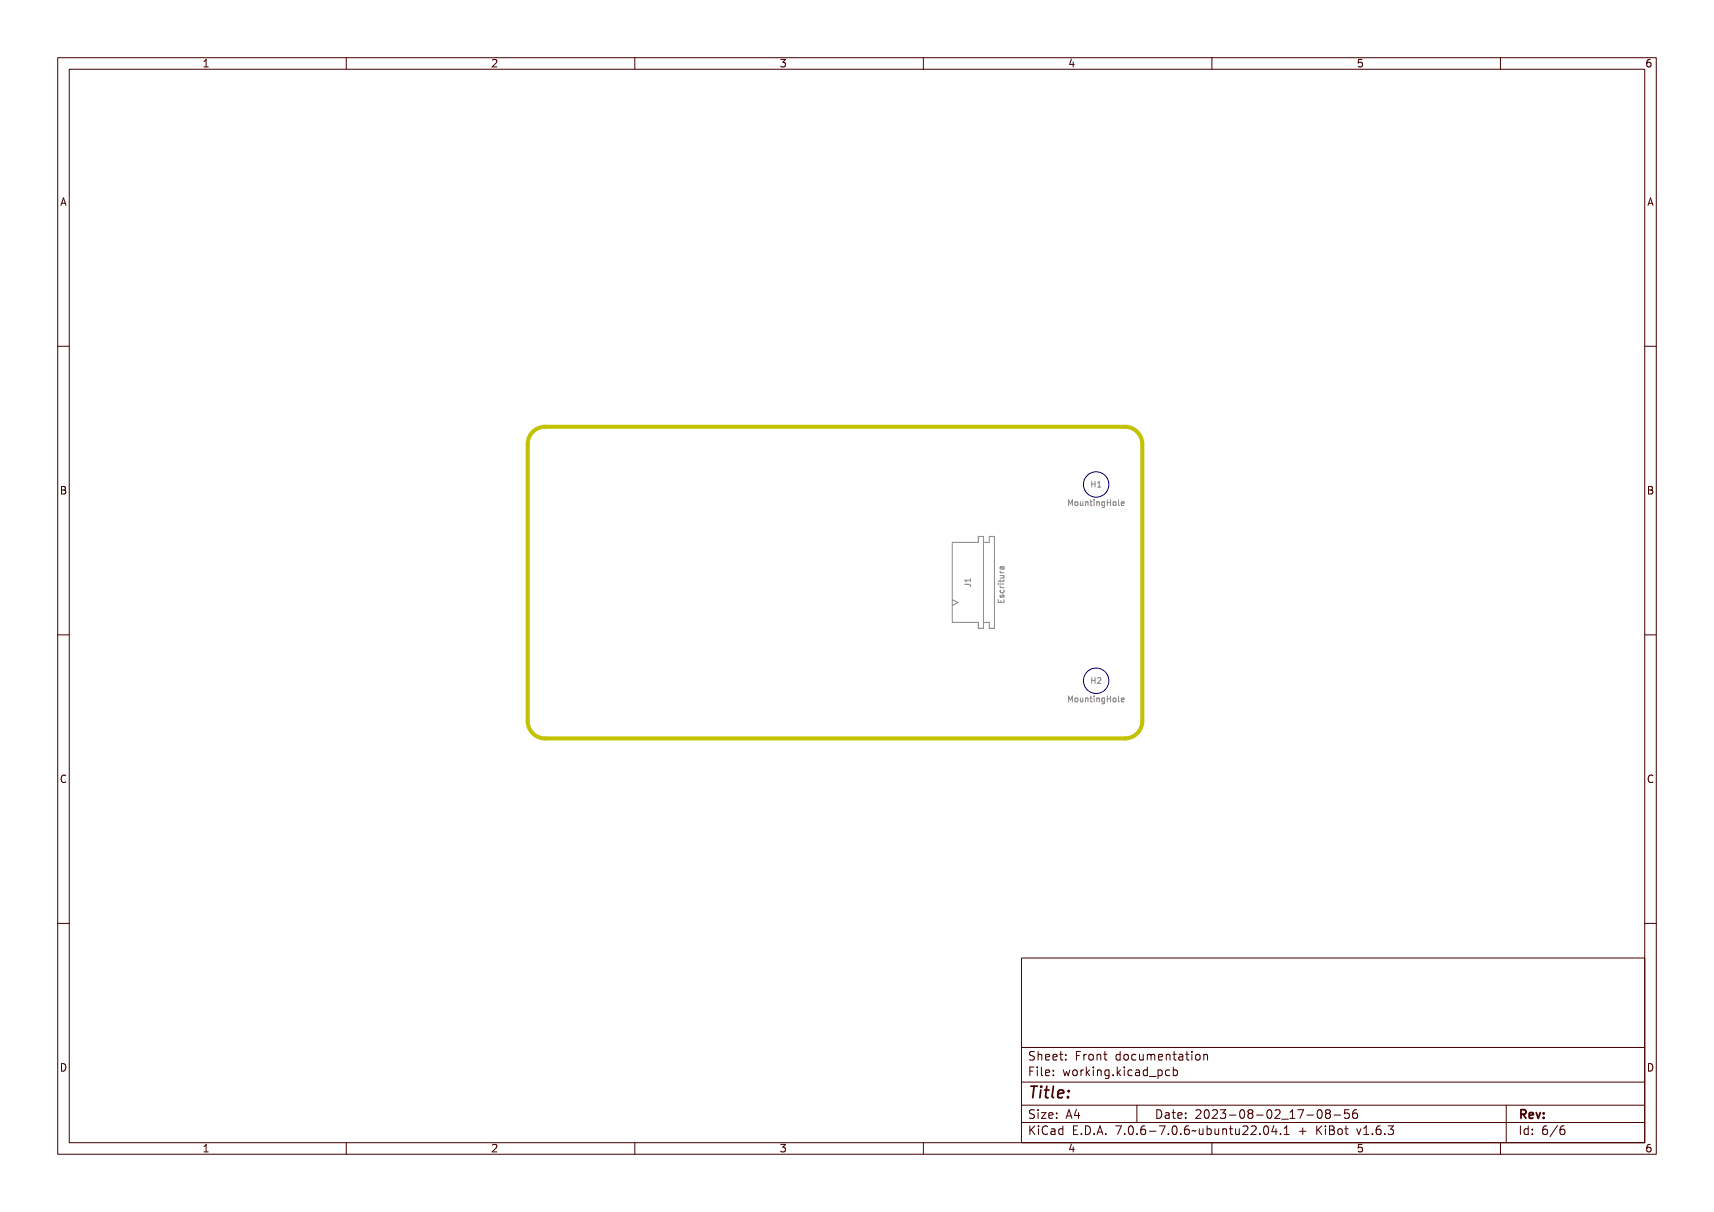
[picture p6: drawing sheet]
<svg xmlns="http://www.w3.org/2000/svg" width="297mm" height="210mm" viewBox="0 0 297 210" stroke-linecap="round" stroke-linejoin="round" font-family="sans-serif">
<g fill="none" stroke="#848484" stroke-width=".17">
<path d="M165 94h4.5v-1.1h.9v16h-.9v-1.1h-4.5zM170.4 94h1v-1.1h.9v16h-.9v-1.1h-1M173.3 99.8h.1v.3h.4l.2-.3v.3l-.1 .1h-.5l-.1 .2v-.2h-.2v-.1h.2zM173.3 99h.7l-.1 .1a.23 .23 0 0 1 .1 .3 .23 .23 0 0 1-.3 .2h-.4v-.1h.5l.1-.3-.6-.1zM173.3 98.2h.1a.24 .24 0 0 0 0 .2 .24 .24 0 0 0 .2 .1h.4v.2h-.7v-.2h.1l-.1-.1zM173.3 97.5l.7-.1-.1 .1a.25 .25 0 0 1 .1 .4 .25 .25 0 0 1-.3 .1 .25 .25 0 0 1-.1-.3v-.2l-.2 .1v.4h-.1zM185.2 86.7h.2l.1 .5 .2-.5h.2v1h-.1v-.9l-.2 .5h-.1l-.2-.5v.9h-.1zM186.2 87.1l.1-.1a.24 .24 0 0 1 .2 .3 .24 .24 0 0 1-.3 .2zM186.9 86.9h.1v.6l.1 .1 .2-.2v-.5h.1v.8l-.1-.2a.23 .23 0 0 1-.3 .2 .23 .23 0 0 1-.1-.3zM187.7 86.9l.1 .1a.23 .23 0 0 1 .3-.1 .23 .23 0 0 1 .1 .3v.5h-.1v-.6l-.1-.1-.2 .1v.6h-.1zM188.6 86.7h.1v.2h.3v.1h-.3v.5l.3 .2-.3-.1-.1-.6h-.2l.2-.1zM189.3 86.9h.3v.7h.3v.1h-.6v-.1h.2v-.6z"/>
<path d="M189.5 86.6h.1v.2h-.1zM190.1 86.9l.1 .1a.23 .23 0 0 1 .3-.1 .23 .23 0 0 1 .1 .3v.5h-.1v-.6l-.1-.1-.2 .1v.6h-.1zM190.9 87l.5-.1v.7a.28 .28 0 0 1-.2 .3 .28 .28 0 0 1-.3-.1 .24 .24 0 0 0 .3 0 .24 .24 0 0 0 .1-.3l-.1 .1a.36 .36 0 0 1-.4-.2 .36 .36 0 0 1 .1-.4zM191 87.1l.1-.1a.24 .24 0 0 1 .2 .3 .24 .24 0 0 1-.3 .2zM191.6 86.7h.2v.4h.3v-.4h.2v1h-.2v-.5h-.3v.5h-.2zM192.6 87.1l.1-.1a.24 .24 0 0 1 .2 .3 .24 .24 0 0 1-.3 .2zM193.3 86.6h.3v.9l.2 .2-.3-.1-.1-.9zM194.1 87l.4-.1 .2 .4h-.5a.28 .28 0 0 0 .1 .3 .28 .28 0 0 0 .3-.1 .37 .37 0 0 1-.5 .1 .37 .37 0 0 1 0-.6zM194.2 87.1l.2-.1 .2 .2h-.4zM165 103.9l1 .5-1 .5M173 100.8h.2v.2h-.2zM173 103.8h.2v.5h.2v-.5h.2v.5h.3v-.5h.1v.6h-1z"/>
<path d="M173.3 100.8h.6v-.2h.1v.6h-.1v-.2h-.5l-.1 .1zM173.3 103.1h.1v.3h.1a.3 .3 0 0 1 .4-.3 .3 .3 0 0 1 .1 .5l-.1-.1a.18 .18 0 0 0 0-.2 .18 .18 0 0 0-.2-.1v.1a.23 .23 0 0 1-.3 .3 .23 .23 0 0 1-.1-.4zM173.3 101.4h.1a.24 .24 0 0 0 0 .2 .24 .24 0 0 0 .2 .2h.4v.1h-.7v-.1h.1l-.1-.2zM173.3 102.2h.1a.27 .27 0 0 0 .1 .4 .27 .27 0 0 0 .3 0 .27 .27 0 0 0 .1-.4 .3 .3 0 0 1 .1 .4 .3 .3 0 0 1-.4 .2 .36 .36 0 0 1-.3-.2 .36 .36 0 0 1 0-.4zM185.2 120.7h.2l.1 .5 .2-.5h.2v1h-.1v-.9l-.2 .5h-.1l-.2-.5v.9h-.1zM186.2 121.1l.1-.1a.24 .24 0 0 1 .2 .3 .24 .24 0 0 1-.3 .2zM186.9 120.9h.1v.6l.1 .1 .2-.2v-.5h.1v.8l-.1-.2a.23 .23 0 0 1-.3 .2 .23 .23 0 0 1-.1-.3zM187.7 120.9l.1 .1a.23 .23 0 0 1 .3-.1 .23 .23 0 0 1 .1 .3v.5h-.1v-.6l-.1-.1-.2 .1v.6h-.1zM188.6 120.7h.1v.2h.3v.1h-.3v.5l.3 .2-.3-.1-.1-.6h-.2l.2-.1zM189.3 120.9h.3v.7h.3v.1h-.6v-.1h.2v-.6zM189.5 120.6h.1v.2h-.1zM190.1 120.9l.1 .1a.23 .23 0 0 1 .3-.1 .23 .23 0 0 1 .1 .3v.5h-.1v-.6l-.1-.1-.2 .1v.6h-.1z"/>
<path d="M190.9 121l.5-.1v.7a.28 .28 0 0 1-.2 .3 .28 .28 0 0 1-.3-.1 .24 .24 0 0 0 .3 0 .24 .24 0 0 0 .1-.3l-.1 .1a.36 .36 0 0 1-.4-.1 .36 .36 0 0 1 .1-.5zM191 121.1l.1-.1a.24 .24 0 0 1 .2 .3 .24 .24 0 0 1-.3 .2zM191.6 120.7h.2v.4h.3v-.4h.2v1h-.2v-.5h-.3v.5h-.2zM192.6 121.1l.1-.1a.24 .24 0 0 1 .2 .3 .24 .24 0 0 1-.3 .2zM193.3 120.6h.3v.9l.2 .2-.3-.1-.1-.9zM194.1 121l.4-.1 .2 .4h-.5a.28 .28 0 0 0 .1 .3 .28 .28 0 0 0 .3-.1 .37 .37 0 0 1-.5 .1 .37 .37 0 0 1 0-.6zM194.2 121.1l.2-.1 .2 .2h-.4z"/>
<circle cx="173.8" cy="97.7" r=".16"/>
<circle cx="186.3" cy="87.3" r=".37"/>
<circle cx="192.7" cy="87.3" r=".37"/>
<circle cx="186.3" cy="121.3" r=".37"/>
<circle cx="192.7" cy="121.3" r=".37"/>
</g>
<path d="M92.6 74.6l1.1-.6 .7-.1h100.5a3 3 0 0 1 3 3v48a3 3 0 0 1-3 3h-100.5a3 3 0 0 1-3-3v-48a2.99 2.99 0 0 1 1.2-2.3z" fill="none" stroke="#c2c200" stroke-width=".7"/>
<g fill="none" stroke="#000084" stroke-width=".17">
<circle cx="189.9" cy="83.9" r="2.2"/>
<circle cx="189.9" cy="118" r="2.2"/>
</g>
<g fill="none" stroke="#480000" stroke-width=".17">
<path d="M10 10h277v190h-277zM12 12h273v186h-273zM60 10v2M110 10v2M160 10v2M210 10v2M260 10v2M10 60h2M285 60h2M10 110h2M285 110h2M10 160h2"/>
<path d="M285 160h2M177 166h108v32h-108zM60 198v2M110 198v2M160 198v2M177 181.5h108M177 187.5h108M177 191.5h108M177 194.5h108M178.1 195.2h.2v.6l.6-.6h.3l-.6 .6 .6 .8h-.2l-.5-.7-.2 .2v.5h-.2zM178.2 185h.9v.2h-.7v.4h.6v.2h-.6v.7h-.2zM178.3 182.4l.5-.1h.2v.2a.31 .31 0 0 0-.5-.1 .31 .31 0 0 0 0 .5 .5 .5 0 0 1 .6 .6 .5 .5 0 0 1-.8 .2l-.1-.2a.34 .34 0 0 0 .4 .1 .34 .34 0 0 0 .1-.5 .47 .47 0 0 1-.5-.2 .47 .47 0 0 1 .1-.5z"/>
<path d="M178.3 192.5l.5-.1h.2v.2a.31 .31 0 0 0-.5-.1 .31 .31 0 0 0 0 .5 .5 .5 0 0 1 .6 .6 .5 .5 0 0 1-.8 .2l-.1-.2a.34 .34 0 0 0 .4 .1 .34 .34 0 0 0 .1-.5 .47 .47 0 0 1-.5-.2 .47 .47 0 0 1 .1-.5zM179.4 182.2h.2v.6a.35 .35 0 0 1 .4-.1 .35 .35 0 0 1 .2 .4v.6h-.2v-.8h-.4v.8h-.2zM179.5 185.4h.4v.9h.4v.2h-.9v-.2h.3v-.8h-.2zM179.5 192.8h.4v.9h.4v.1h-.9v-.1h.3v-.8h-.2zM179.5 195.6h.4v.9h.4v.1h-.9v-.1h.3v-.8h-.2zM179.7 184.9h.2v.3h-.2zM179.7 192.3h.2v.3h-.2zM179.7 195.1h.2v.3h-.2zM180.6 184.9h.4v1.3l.4 .1v.2l-.5-.2v-1.2h-.3zM180.6 192.8h.8v.1l-.6 .8h.6v.1h-.8v-.1l.6-.8h-.6zM180.7 182.8a.49 .49 0 0 1 .6-.1 .49 .49 0 0 1 .2 .5h-.8a.42 .42 0 0 0 .3 .4 .42 .42 0 0 0 .4-.1v.2a.6 .6 0 0 1-.8-.1 .6 .6 0 0 1 .1-.8zM180.7 195.4l.5-.2h.3v.2a.43 .43 0 0 0-.6 0 .43 .43 0 0 0-.2 .5 .43 .43 0 0 0 .2 .5 .43 .43 0 0 0 .6 0v.2a.66 .66 0 0 1-.8-.1 .66 .66 0 0 1-.1-.8z"/>
<path d="M180.8 182.9l.4-.1 .1 .3h-.6zM181.8 195.6h.2a.45 .45 0 0 1 .5 0 .45 .45 0 0 1 .1 .4v.6h-.1v-.1a.38 .38 0 0 1-.5 .2 .38 .38 0 0 1-.2-.5 .38 .38 0 0 1 .4-.2h.3a.35 .35 0 0 0-.3-.4 .35 .35 0 0 0-.4 .2zM181.9 182.8a.49 .49 0 0 1 .6-.1 .49 .49 0 0 1 .2 .5h-.8a.42 .42 0 0 0 .3 .4 .42 .42 0 0 0 .5-.1v.2a.6 .6 0 0 1-.9-.1 .6 .6 0 0 1 .1-.8zM181.9 185.5a.49 .49 0 0 1 .6-.1 .49 .49 0 0 1 .2 .5h-.8a.42 .42 0 0 0 .3 .4 .42 .42 0 0 0 .5-.1v.2a.6 .6 0 0 1-.9-.1 .6 .6 0 0 1 .1-.8zM181.9 192.9a.49 .49 0 0 1 .6-.1 .49 .49 0 0 1 .2 .5h-.8a.42 .42 0 0 0 .3 .4 .42 .42 0 0 0 .5-.1v.2a.6 .6 0 0 1-.9-.1 .6 .6 0 0 1 .1-.8zM182 196.2l.5-.1a.31 .31 0 0 1-.2 .4 .31 .31 0 0 1-.4-.1zM182 182.9l.4-.1 .1 .3h-.6zM182 185.6l.4-.1 .1 .3h-.6zM182 193l.4-.1 .1 .3h-.6zM183 195.7l.4-.2 .2 .2v-.6h.2v1.5h-.2v-.1a.42 .42 0 0 1-.5 .1 .42 .42 0 0 1-.2-.5zM183.2 195.8l.1-.1a.4 .4 0 0 1 .3 .4 .4 .4 0 0 1-.3 .4l-.2-.2zM183.2 182.3h.2v.4h.4v.1h-.4l.1 .8h.3v.1h-.2a.3 .3 0 0 1-.4-.3v-.6h-.3v-.1h.3z"/>
<path d="M183.3 185.4h.2v.3h-.2zM183.3 186.2h.2v.3h-.2zM183.3 192.8h.2v.3h-.2zM183.3 193.6h.2v.2h-.2zM184.5 182.7h.2v.3h-.2zM184.5 183.5h.2v.2h-.2zM185.2 185.4h.2l.2 .8 .1-.5h.2l.2 .5 .1-.8h.2l-.2 1.1h-.2l-.2-.7-.2 .7h-.1zM185.4 195.2h.9v.2h-.7v.4h.6v.2h-.6v.5h.7v.1h-.9zM185.7 192.4h.2l.5 1.4h-.2l-.1-.3h-.5l-.1 .3h-.2zM185.8 192.6l.2 .7h-.4zM186.6 182.3h.9v.2h-.7v.4h.6v.2h-.6v.6h-.2zM186.7 185.5a.52 .52 0 0 1 .8 .4 .52 .52 0 0 1-.8 .4l-.1-.4z"/>
<path d="M186.8 185.6l.1-.1a.39 .39 0 0 1 .4 .4 .39 .39 0 0 1-.4 .4l-.1-.2zM186.9 196.4h.2v.2h-.2zM187.1 192.4h.2v.9h.2v.2h-.2v.3h-.2v-.3h-.6v-.2zM187.1 192.6v.7h-.4zM187.8 195.2a.76 .76 0 0 1 .9 .7 .76 .76 0 0 1-.9 .7zM188 195.4a.57 .57 0 0 1 .5 .5 .57 .57 0 0 1-.5 .6zM188 182.7h.2v.2a.3 .3 0 0 1 .3-.3 .3 .3 0 0 1 .3 .3 .37 .37 0 0 0-.5-.1 .37 .37 0 0 0-.1 .4v.5h-.2zM188 185.4h.2v.2a.3 .3 0 0 1 .3-.3 .3 .3 0 0 1 .3 .3 .37 .37 0 0 0-.5-.1 .37 .37 0 0 0-.1 .4v.6h-.2zM189.1 184.9h.1v.9l.5-.4h.2l-.4 .4 .5 .7h-.2l-.4-.6-.2 .1v.5h-.1zM189.1 182.8a.52 .52 0 0 1 .8 .4 .52 .52 0 0 1-.8 .4l-.1-.4zM189.2 182.9l.1-.1a.39 .39 0 0 1 .4 .4 .39 .39 0 0 1-.4 .4l-.1-.2zM189.3 196.4h.3v.2h-.3z"/>
<path d="M190.2 182.7h.2v.1a.35 .35 0 0 1 .4-.1 .35 .35 0 0 1 .3 .4v.6h-.2l-.1-.8h-.3l-.1 .8h-.2zM190.3 185.4h.4v.9h.4v.2h-.9v-.2h.4v-.8h-.3zM190.5 195.2h.3l.4 1.4h-.2l-.1-.3h-.5l-.1 .3h-.2zM190.6 184.9h.1v.3h-.1zM190.6 195.4l.2 .7h-.4zM191.4 185.4h.2v.1a.35 .35 0 0 1 .4-.1 .35 .35 0 0 1 .3 .4v.7h-.2l-.1-.9h-.3l-.1 .9h-.2zM191.7 182.3h.1v.4h.4v.1h-.4l.1 .8h.3v.1h-.2a.3 .3 0 0 1-.3-.3v-.6h-.3v-.1h.3zM191.7 196.4h.3v.2h-.3zM192.7 185.5l.3-.2 .3 .2v-.1h.2v1a.53 .53 0 0 1-.8 .4v-.2a.36 .36 0 0 0 .4 .1 .36 .36 0 0 0 .2-.4l-.1 .1a.53 .53 0 0 1-.7-.3 .53 .53 0 0 1 .2-.6zM192.8 185.6l.1-.1a.39 .39 0 0 1 .4 .4 .39 .39 0 0 1-.4 .4l-.1-.2zM193.8 195.2h.9l-.5 1.4h-.2l.5-1.2h-.7zM193.9 182.8l.3-.2 .3 .2v-.6h.2v1.5h-.2v-.1a.42 .42 0 0 1-.6 .1 .42 .42 0 0 1-.1-.5z"/>
<path d="M194.1 182.8a.4 .4 0 0 1 .4 .4 .4 .4 0 0 1-.4 .4l-.2-.4zM194.1 186.2h.3v.3h-.3zM195.1 184.9h.2v.9l.4-.4h.3l-.5 .4 .5 .7h-.2l-.4-.6-.1 .1v.5h-.2zM195.1 182.8a.52 .52 0 0 1 .8 .4 .52 .52 0 0 1-.8 .4l-.1-.4zM195.2 182.9l.1-.1a.39 .39 0 0 1 .4 .4 .39 .39 0 0 1-.4 .4l-.1-.2zM195.3 196.4h.3v.2h-.3zM196.3 185.4h.5v.9h.3v.2h-.9v-.2h.4v-.8h-.3zM196.3 195.4a.5 .5 0 0 1 .7-.1 .5 .5 0 0 1 .1 .6 .52 .52 0 0 1-.4 .8 .52 .52 0 0 1-.5-.8zM196.4 182.8a.39 .39 0 0 1 .4-.2 .39 .39 0 0 1 .3 .3 .4 .4 0 0 0-.6 0 .4 .4 0 0 0 0 .6 .4 .4 0 0 0 .6 0 .41 .41 0 0 1-.4 .3 .41 .41 0 0 1-.4-.3v-.5zM196.5 195.4a.57 .57 0 0 1 .4 .9l-.3 .2a.86 .86 0 0 1-.1-1.1zM196.6 184.9h.2v.3h-.2zM197 191.5v3"/>
<path d="M197.4 182.7h.2v.8l.2 .1 .3-.2v-.7h.2v1h-.2v-.1a.35 .35 0 0 1-.4 .2 .35 .35 0 0 1-.3-.5zM197.6 185.5a.39 .39 0 0 1 .4-.2 .39 .39 0 0 1 .3 .3 .4 .4 0 0 0-.6 0 .4 .4 0 0 0 0 .6 .4 .4 0 0 0 .6 0 .41 .41 0 0 1-.4 .3 .41 .41 0 0 1-.4-.3v-.5zM197.7 196.4h.3v.2h-.3zM198.6 182.7h.1l.2-.1a.22 .22 0 0 0 .2 .2 .22 .22 0 0 0 .2-.2l.2 .3 .1 .8h-.2v-.8l-.1-.1-.2 .1v.8h-.1v-.8l-.2-.1-.1 .1v.8h-.1zM198.7 185.4h.1a.45 .45 0 0 1 .5 0 .45 .45 0 0 1 .2 .4v.7h-.2v-.2a.38 .38 0 0 1-.5 .2 .38 .38 0 0 1-.2-.5 .38 .38 0 0 1 .5-.2h.2a.35 .35 0 0 0-.3-.4 .35 .35 0 0 0-.3 .2zM198.7 195.4l.5-.2h.2v.2a.43 .43 0 0 0-.5 0 .43 .43 0 0 0-.1 .5 .48 .48 0 0 1 .7 0 .48 .48 0 0 1-.1 .7 .48 .48 0 0 1-.7-.1l-.1-.6zM198.8 186l.5-.1a.31 .31 0 0 1-.1 .4 .31 .31 0 0 1-.4-.1zM198.9 195.9a.29 .29 0 0 1 .4 .1 .29 .29 0 0 1-.1 .4 .29 .29 0 0 1-.4-.1zM199.9 185.5l.3-.2 .3 .2v-.6h.2v1.6h-.2v-.2a.42 .42 0 0 1-.5 .1 .42 .42 0 0 1-.2-.5zM199.9 182.8a.49 .49 0 0 1 .6-.1 .49 .49 0 0 1 .2 .5h-.7a.42 .42 0 0 0 .2 .4 .42 .42 0 0 0 .5-.1v.2a.6 .6 0 0 1-.8-.1 .6 .6 0 0 1 0-.8zM200 196h.5v.2h-.5zM200 185.6l.1-.1a.39 .39 0 0 1 .4 .4 .39 .39 0 0 1-.4 .4l-.1-.2z"/>
<path d="M200.1 182.9l.3-.1 .2 .3h-.6zM200.1 192.4a.76 .76 0 0 1 1 .7 .76 .76 0 0 1-1 .7zM200.3 192.6a.57 .57 0 0 1 .6 .5 .57 .57 0 0 1-.6 .6zM200.9 186.8l1.2 .1zM201 195.2h.9l-.5 1.4h-.2l.5-1.2h-.7zM201.1 182.7h.1v.1a.35 .35 0 0 1 .5-.1 .35 .35 0 0 1 .2 .4v.6h-.2v-.8h-.4l-.1 .8h-.1zM201.4 192.8h.2a.45 .45 0 0 1 .5 0 .45 .45 0 0 1 .1 .4v.6h-.1v-.1a.38 .38 0 0 1-.5 .2 .38 .38 0 0 1-.2-.5 .38 .38 0 0 1 .4-.2h.3a.35 .35 0 0 0-.3-.4 .35 .35 0 0 0-.4 .2zM201.6 193.4l.5-.1a.31 .31 0 0 1-.2 .4 .31 .31 0 0 1-.4-.1zM202.2 185.4h.2v.1a.46 .46 0 0 1 .6 0 .46 .46 0 0 1 .1 .6 .39 .39 0 0 1-.2 .4 .39 .39 0 0 1-.5-.2v.6h-.2zM202.5 182.3h.2v.4h.4v.1h-.4v.8h.4v.1h-.2a.3 .3 0 0 1-.4-.3v-.6h-.3v-.1h.3zM202.5 185.6l.1-.1a.4 .4 0 0 1 .4 .4 .4 .4 0 0 1-.4 .4l-.2-.2zM202.5 196.4h.3v.2h-.3z"/>
<path d="M202.8 192.4h.2v.4h.4v.1h-.4l.1 .8h.3v.1h-.2a.3 .3 0 0 1-.4-.3v-.6h-.3v-.1h.3zM203.5 182.7h.2a.45 .45 0 0 1 .4 0 .45 .45 0 0 1 .2 .4v.6h-.2v-.1a.38 .38 0 0 1-.5 .2 .38 .38 0 0 1-.2-.5 .38 .38 0 0 1 .5-.2h.2a.35 .35 0 0 0-.2-.4 .35 .35 0 0 0-.4 .2zM203.5 195.4a.5 .5 0 0 1 .7-.1 .5 .5 0 0 1 .1 .6 .52 .52 0 0 1-.4 .8 .52 .52 0 0 1-.5-.8zM203.6 185.5a.39 .39 0 0 1 .4-.2 .39 .39 0 0 1 .3 .3 .4 .4 0 0 0-.5 0 .4 .4 0 0 0 0 .6 .4 .4 0 0 0 .5 0 .41 .41 0 0 1-.4 .3 .41 .41 0 0 1-.4-.3v-.5zM203.7 183.3l.4-.1a.31 .31 0 0 1-.1 .4 .31 .31 0 0 1-.4-.1zM203.7 195.4a.57 .57 0 0 1 .4 .9l-.2 .2a.86 .86 0 0 1-.2-1.1zM203.9 192.9a.49 .49 0 0 1 .6-.1 .49 .49 0 0 1 .2 .5h-.8a.42 .42 0 0 0 .3 .4 .42 .42 0 0 0 .5-.1v.2a.6 .6 0 0 1-.9-.1 .6 .6 0 0 1 .1-.8zM204 193l.4-.1 .1 .3h-.6zM204.7 184.9h.1v.6a.45 .45 0 0 1 .7 0 .45 .45 0 0 1 0 .6 .39 .39 0 0 1-.2 .4 .39 .39 0 0 1-.5-.2v.2h-.1zM204.9 182.3h.2v.4h.4v.1h-.4v.8h.4v.1h-.2a.3 .3 0 0 1-.4-.3v-.6h-.3v-.1h.3zM204.9 185.6l.1-.1a.39 .39 0 0 1 .4 .4 .39 .39 0 0 1-.4 .4l-.1-.2zM204.9 196.4h.3v.2h-.3z"/>
<path d="M205.3 192.8h.2v.3h-.2zM205.3 193.6h.2v.2h-.2zM205.9 182.7h.5v.9h.3v.1h-.9v-.1h.4v-.8h-.3zM205.9 195.4l.5-.2h.2v.2a.43 .43 0 0 0-.5 0 .43 .43 0 0 0-.1 .5 .48 .48 0 0 1 .7 0 .48 .48 0 0 1-.1 .7 .48 .48 0 0 1-.7-.1l-.1-.6zM206.1 195.9a.29 .29 0 0 1 .4 .1 .29 .29 0 0 1-.1 .4 .29 .29 0 0 1-.4-.1zM206.2 182.2h.2v.3h-.2zM207 196l.3-.1 .5 .1 .2-.1a.38 .38 0 0 1-.7 .2l-.3 .1zM207.1 182.8a.52 .52 0 0 1 .8 .4 .52 .52 0 0 1-.8 .4l-.1-.4zM207.3 182.9l.1-.1a.39 .39 0 0 1 .4 .4 .39 .39 0 0 1-.4 .4l-.2-.2zM207.4 192.5a.53 .53 0 0 1 .8 .1 .53 .53 0 0 1-.3 .7l-.3 .4h.7v.1h-.9v-.1l.3-.4a.49 .49 0 0 0 .2-.7l-.5 .1zM208.3 182.7h.1v.1a.35 .35 0 0 1 .5-.1 .35 .35 0 0 1 .2 .4v.6h-.2v-.8h-.4l-.1 .8h-.1zM208.3 195.6h.1l.1 .8 .2 .1 .2-.2v-.7h.2v1h-.2v-.1a.35 .35 0 0 1-.4 .2 .35 .35 0 0 1-.2-.5z"/>
<path d="M208.7 192.6a.5 .5 0 0 1 .6-.1 .5 .5 0 0 1 .2 .6 .52 .52 0 0 1-.5 .8 .52 .52 0 0 1-.4-.8zM208.9 192.6a.57 .57 0 0 1 .4 .9l-.3 .2a.86 .86 0 0 1-.1-1.1zM209.5 195.1h.2v.6a.45 .45 0 0 1 .6-.1 .45 .45 0 0 1 .1 .7 .39 .39 0 0 1-.3 .4 .39 .39 0 0 1-.4-.2v.1h-.2zM209.7 195.8l.1-.1a.4 .4 0 0 1 .4 .4 .4 .4 0 0 1-.4 .4l-.1-.2zM209.8 192.5a.53 .53 0 0 1 .8 .1 .53 .53 0 0 1-.3 .7l-.3 .4h.7v.1h-.9v-.1l.3-.4a.49 .49 0 0 0 .2-.7l-.5 .1zM210 198v2M210.7 195.6h.2v.8l.2 .1 .2-.2v-.7h.2v1h-.2v-.1a.35 .35 0 0 1-.4 .2 .35 .35 0 0 1-.2-.5zM211 192.4a.46 .46 0 0 1 .6 0 .46 .46 0 0 1 .1 .6l-.1 .1a.45 .45 0 0 1 .2 .6 .45 .45 0 0 1-.6 .2l-.2-.1v-.2a.35 .35 0 0 0 .5 .1 .35 .35 0 0 0 0-.5h-.3v-.2a.28 .28 0 0 0 .4-.1 .28 .28 0 0 0 0-.3 .28 .28 0 0 0-.4 0h-.2zM211.9 195.6h.2v.1a.35 .35 0 0 1 .4-.1 .35 .35 0 0 1 .2 .4v.6h-.2v-.8h-.4v.8h-.2zM212.4 193.2h.5v.2h-.5zM213.3 195.2h.2v.4h.4v.1h-.4v.8h.4v.1h-.2a.3 .3 0 0 1-.4-.3v-.6h-.3v-.1h.3zM213.5 192.6a.5 .5 0 0 1 .6-.1 .5 .5 0 0 1 .2 .6 .52 .52 0 0 1-.5 .8 .52 .52 0 0 1-.4-.8z"/>
<path d="M213.7 192.6a.57 .57 0 0 1 .4 .9l-.3 .2a.86 .86 0 0 1-.1-1.1zM214.3 195.6h.2v.8l.2 .1 .2-.2v-.7h.2v1h-.2v-.1a.35 .35 0 0 1-.4 .2 .35 .35 0 0 1-.2-.5zM214.7 192.5a.41 .41 0 0 1 .7-.1 .41 .41 0 0 1-.2 .7 .42 .42 0 0 1 .2 .6 .42 .42 0 0 1-.7 0 .42 .42 0 0 1 .2-.6l-.3-.2zM215.5 195.3a.53 .53 0 0 1 .8 .1 .53 .53 0 0 1-.3 .7l-.3 .4h.6v.1h-.9v-.1l.4-.4a.49 .49 0 0 0 .2-.8l-.5 .2zM216 193.2h.5v.2h-.5zM216.7 195.3a.53 .53 0 0 1 .8 .1 .53 .53 0 0 1-.3 .7l-.3 .4h.6v.1h-.9v-.1l.4-.4a.49 .49 0 0 0 .2-.8l-.5 .2zM217.1 192.6a.5 .5 0 0 1 .7-.1 .5 .5 0 0 1 .1 .6 .52 .52 0 0 1-.5 .8 .52 .52 0 0 1-.4-.8zM217.3 192.6a.57 .57 0 0 1 .4 .9l-.3 .2a.86 .86 0 0 1-.1-1.1zM218.2 196.4h.2v.2h-.2zM218.2 192.5a.53 .53 0 0 1 .8 .1 .53 .53 0 0 1-.3 .7l-.3 .4h.7v.1h-.9v-.1l.3-.4a.49 .49 0 0 0 .2-.7l-.5 .1zM219.2 195.4a.5 .5 0 0 1 .6-.1 .5 .5 0 0 1 .2 .6 .52 .52 0 0 1-.5 .8 .52 .52 0 0 1-.5-.8zM219.2 194.2l1.3 .1z"/>
<path d="M219.4 195.4a.57 .57 0 0 1 .3 .9l-.2 .2a.86 .86 0 0 1-.1-1.1zM220.7 192.5l.5-.1v1.3h.3v.1h-.8v-.1h.3v-1.1h-.3zM220.8 195.2h.2v.9h.2v.2h-.2v.3h-.2v-.3h-.6v-.2zM220.8 195.4v.7h-.4zM221.8 196.4h.2v.2h-.2zM221.8 192.4h.9l-.5 1.4h-.2l.5-1.2h-.7zM222.8 195.3l.5-.1v1.3h.3v.1h-.8v-.1h.3v-1.1h-.3zM223.2 193.2h.5v.2h-.5zM224.3 192.6a.5 .5 0 0 1 .7-.1 .5 .5 0 0 1 .1 .6 .52 .52 0 0 1-.4 .8 .52 .52 0 0 1-.5-.8zM224.5 192.6a.57 .57 0 0 1 .4 .9l-.2 .2a.86 .86 0 0 1-.2-1.1zM225.4 195.5h.2v.4h.4v.2h-.4v.4h-.2v-.4h-.4v-.2h.4zM225.5 192.5a.41 .41 0 0 1 .7-.1 .41 .41 0 0 1-.2 .7 .42 .42 0 0 1 .2 .6 .42 .42 0 0 1-.7 0 .42 .42 0 0 1 .2-.6l-.3-.2z"/>
<path d="M226.8 193.2h.5v.2h-.5zM227.5 195.2h.2v.6l.6-.6h.2l-.6 .6 .6 .8h-.2l-.5-.7-.1 .2v.5h-.2zM227.9 192.4h.7v.2h-.5v.3a.53 .53 0 0 1 .6 .6 .53 .53 0 0 1-.8 .3l-.1-.2a.37 .37 0 0 0 .7 0 .37 .37 0 0 0-.4-.5h-.2zM228.8 195.6h.4v.9h.4v.1h-.9v-.1h.4v-.8h-.3zM229.1 195.1h.1v.3h-.1zM229.1 192.6l.5-.2h.2v.2a.43 .43 0 0 0-.5 0 .43 .43 0 0 0-.1 .5 .48 .48 0 0 1 .7 0 .48 .48 0 0 1-.1 .7 .48 .48 0 0 1-.7-.1l-.1-.6zM229.3 193.1a.29 .29 0 0 1 .4 .1 .29 .29 0 0 1-.1 .4 .29 .29 0 0 1-.4-.1zM229.9 195.2h.4a.35 .35 0 0 1 .5 .2 .35 .35 0 0 1-.3 .5 .41 .41 0 0 1 .3 .5 .41 .41 0 0 1-.5 .2h-.4zM230.1 196h.2a.27 .27 0 0 1 .3 .2 .27 .27 0 0 1-.3 .3h-.2zM230.1 195.4h.2a.23 .23 0 0 1 .3 .2 .23 .23 0 0 1-.3 .2h-.2zM231.2 193.2h1.1M231.2 195.7a.52 .52 0 0 1 .8 .4 .52 .52 0 0 1-.8 .4l-.1-.4z"/>
<path d="M231.3 195.8l.1-.1a.39 .39 0 0 1 .4 .4 .39 .39 0 0 1-.4 .4l-.1-.2zM232.6 195.2h.1v.4h.4v.1h-.4l.1 .8h.3v.1h-.2a.3 .3 0 0 1-.3-.3v-.6h-.3v-.1h.3zM233.7 192.3h-.7v.7l.2-.1h.5l.1 .2-.1 .5-.2 .2h-.3l-.2-.2M234.6 195.6h.2l.3 .9 .4-.9h.2l-.4 1h-.3zM235.1 192.3a.59 .59 0 0 0-.7 .6v.6l.1 .2 .5 .1 .2-.2v-.5l-.1-.2h-.4l-.3 .2M236 195.3l.5-.1v1.3h.3v.1h-.8v-.1h.3v-1.1h-.3zM237.4 196.4h.3v.2h-.3zM238.4 195.4l.5-.2h.2v.2a.43 .43 0 0 0-.5 0 .43 .43 0 0 0-.1 .5 .48 .48 0 0 1 .7 0 .48 .48 0 0 1-.1 .7 .48 .48 0 0 1-.7-.1l-.1-.6zM238.6 195.9a.29 .29 0 0 1 .4 .1 .29 .29 0 0 1-.1 .4 .29 .29 0 0 1-.4-.1zM239.8 196.4h.3v.2h-.3zM240.7 195.2a.46 .46 0 0 1 .6 0 .46 .46 0 0 1 .1 .6l-.1 .1a.45 .45 0 0 1 .2 .6 .45 .45 0 0 1-.6 .2l-.2-.1v-.2a.35 .35 0 0 0 .5 .1 .35 .35 0 0 0 0-.5l-.3-.1v-.1a.28 .28 0 0 0 .4-.1 .28 .28 0 0 0 0-.3 .28 .28 0 0 0-.4 0h-.2zM260 198v2"/>
<path d="M261 191.5v6.5M263.2 195.2h.8v.2h-.3v1.1h.3v.1h-.8v-.1h.3v-1.1h-.3zM264.4 195.7l.3-.2 .3 .2v-.6h.2v1.5h-.2v-.1a.42 .42 0 0 1-.5 .1 .42 .42 0 0 1-.2-.5zM264.6 195.8l.1-.1a.4 .4 0 0 1 .3 .4 .4 .4 0 0 1-.3 .4l-.2-.2zM265.9 195.6h.2v.3h-.2zM265.9 196.4h.2v.2h-.2zM268.1 195.4l.5-.2h.2v.2a.43 .43 0 0 0-.5 0 .43 .43 0 0 0-.2 .5 .48 .48 0 0 1 .7 0 .48 .48 0 0 1-.1 .7 .48 .48 0 0 1-.6-.1l-.2-.6zM268.2 195.9a.29 .29 0 0 1 .4 .1 .29 .29 0 0 1 0 .4 .29 .29 0 0 1-.4-.1zM269.9 195.2h.2l-.8 1.6h-.2zM270.5 195.4l.5-.2h.2v.2a.43 .43 0 0 0-.5 0 .43 .43 0 0 0-.2 .5 .48 .48 0 0 1 .7 0 .48 .48 0 0 1 0 .7 .48 .48 0 0 1-.7-.1l-.1-.6zM270.6 195.9a.29 .29 0 0 1 .4 .1 .29 .29 0 0 1 0 .4 .29 .29 0 0 1-.4-.1z"/>
<circle cx="196.7" cy="195.9" r=".13"/>
<circle cx="203.9" cy="195.9" r=".13"/>
<circle cx="209" cy="193.1" r=".13"/>
<circle cx="213.8" cy="193.1" r=".13"/>
<circle cx="215" cy="193.4" r=".29"/>
<circle cx="215" cy="192.8" r=".25"/>
<circle cx="217.4" cy="193.1" r=".13"/>
<circle cx="219.5" cy="195.9" r=".13"/>
<circle cx="224.7" cy="193.1" r=".13"/>
<circle cx="225.9" cy="193.4" r=".29"/>
<circle cx="225.9" cy="192.8" r=".25"/>
</g>
<g fill="none" stroke="#480000" stroke-width=".3">
<path d="M178.1 188.4h1.4v.2h-.6v1.7h-.2v-1.7h-.6zM179.9 188.8h.7v1.3h.4v.2h-1.2v-.2h.5v-1.1h-.4zM180.3 188.3h.3v.3h-.3zM181.8 188.4h.2v.4h.6v.2h-.6v1l.2 .1h.4v.2a.55 .55 0 0 1-.8-.5v-.8h-.4v-.2h.4zM183 188.3h.6l.1 1.6 .1 .2h.4v.2a.54 .54 0 0 1-.8-.5v-1.4h-.4zM184.8 189a.65 .65 0 0 1 .8-.1 .65 .65 0 0 1 .3 .7h-1.1a.56 .56 0 0 0 .4 .5 .56 .56 0 0 0 .6-.1v.2a.81 .81 0 0 1-1.1-.1 .81 .81 0 0 1 .1-1.1zM185 189.1l.3-.1a.37 .37 0 0 1 .3 .4h-.8zM186.7 188.9h.3v.4h-.3zM186.7 189.9h.3v.4h-.3zM263.1 192.4a.73 .73 0 0 1 .9 .2v.3l-.3 .3 .5 .6h-.2l-.3-.4-.2-.2h-.2v.6h-.2zM263.3 192.6h.2a.26 .26 0 0 1 .3 .2 .26 .26 0 0 1-.2 .3h-.3zM264.5 192.9a.49 .49 0 0 1 .6-.1 .49 .49 0 0 1 .2 .5h-.8a.42 .42 0 0 0 .3 .4 .42 .42 0 0 0 .4-.1v.2a.6 .6 0 0 1-.8-.1 .6 .6 0 0 1 .1-.8z"/>
<path d="M264.6 193l.3-.1 .2 .3h-.6zM265.5 192.8h.2l.3 .9 .3-.9h.2l-.4 1h-.2zM267.1 192.8h.2v.3h-.2zM267.1 193.6h.2v.2h-.2z"/>
</g>
<text font-size="2.7" fill="#480000" x="178" y="190.3">Title:</text>
<g font-size="2" fill="#480000">
<text x="178" y="183.7">Sheet: Front documentation</text>
<text x="178" y="186.5">File: working.kicad_pcb</text>
<text x="178" y="193.9">Size: A4</text>
<text x="178" y="196.6">KiCad E.D.A. 7.0.6-7.0.6~ubuntu22.04.1 + KiBot v1.6.3</text>
<text x="200" y="193.9">Date: 2023-08-02_17-08-56</text>
<text x="263" y="196.6">Id: 6/6</text>
<text x="263" y="193.9">Rev:</text>
</g>
<g font-size="1.7" fill="#480000">
<text x="35" y="11.7">1</text>
<text x="85" y="11.7">2</text>
<text x="135" y="11.7">3</text>
<text x="185" y="11.7">4</text>
<text x="235" y="11.7">5</text>
<text x="285" y="11.7">6</text>
<text x="10.5" y="35.7">A</text>
<text x="285.5" y="35.7">A</text>
<text x="10.5" y="85.6">B</text>
<text x="285.5" y="85.6">B</text>
<text x="10.5" y="135.7">C</text>
<text x="285.5" y="135.7">C</text>
<text x="10.5" y="185.6">D</text>
<text x="285.5" y="185.6">D</text>
<text x="35" y="199.7">1</text>
<text x="85" y="199.7">2</text>
<text x="135" y="199.7">3</text>
<text x="185" y="199.7">4</text>
<text x="235" y="199.7">5</text>
<text x="285" y="199.7">6</text>
</g>
<g font-size="1.3" fill="#848484">
<text x="185.1" y="87.7">MountingHole</text>
<text x="189.1" y="84.5">H1</text>
<text x="168.2" y="101.7" transform="rotate(-90 168.2 101.7)">J1</text>
<text x="174" y="104.5" transform="rotate(-90 174 104.5)">Escritura</text>
<text x="189.1" y="118.5">H2</text>
<text x="185.1" y="121.7">MountingHole</text>
</g>
</svg>
